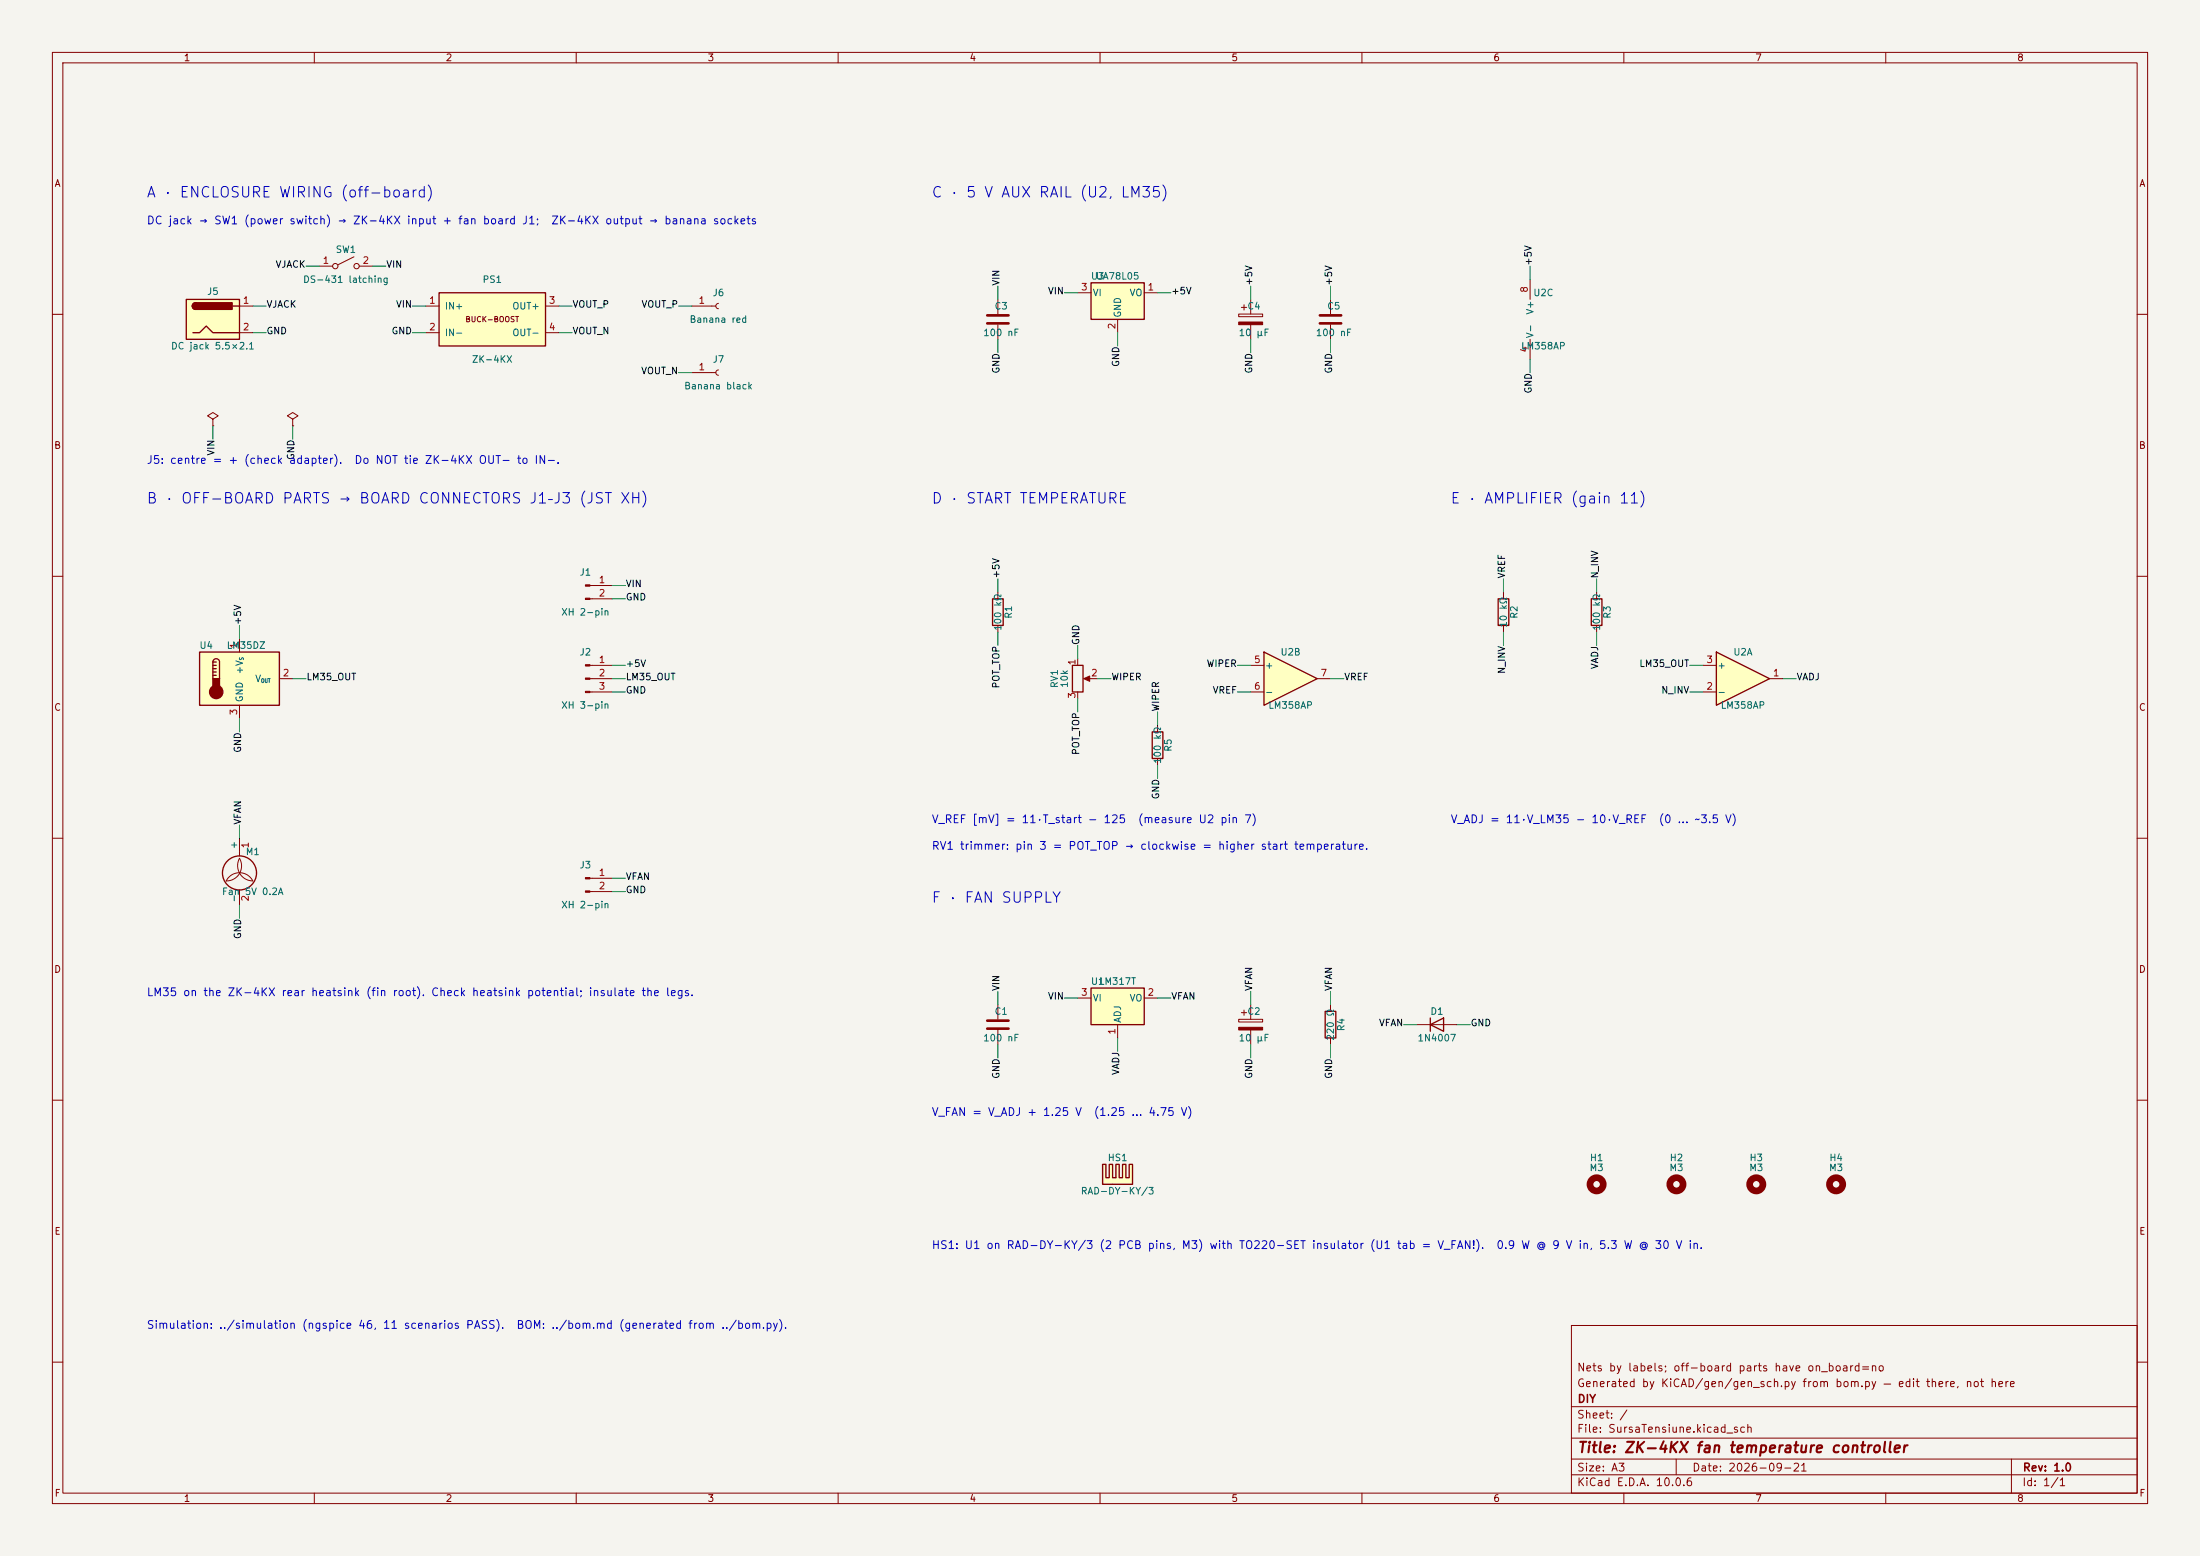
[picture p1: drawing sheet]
<svg xmlns="http://www.w3.org/2000/svg" width="420mm" height="297mm" viewBox="0 0 420 297" stroke-linecap="round" stroke-linejoin="round" font-family="sans-serif">
<path d="M0 0h420v297h-420z" fill="#f5f4ef" stroke="#f5f4ef" stroke-width=".19"/>
<g fill="none" stroke="#840000" stroke-width=".19">
<path d="M10 10h400v277h-400zM12 12h396v273h-396zM60 10v2M110 10v2M160 10v2M210 10v2M260 10v2M310 10v2M360 10v2M10 60h2M408 60h2M10 110h2"/>
<path d="M408 110h2M10 160h2M408 160h2M10 210h2M408 210h2M300 253h108v32h-108zM10 260h2M300 278.5h108M300 274.5h108M300 268.5h108M320 278.5v3M384 278.5v6.5"/>
<path d="M408 260h2M60 285v2M110 285v2M160 285v2M210 285v2M260 285v2M300 281.5h108M310 285v2M360 285v2"/>
</g>
<g fill="#ffffc2">
<path d="M210.5 222.2h.6v2.6h.7v-2.6h.6v2.6h.6l-.6 1.3h-1.9z"/>
<path d="M213 222.2h.7v2.6h.6v-2.6h.6v2.6h.7v-2.6h.6v3.9h-3.8l.6-1.3z"/>
</g>
<path d="M210.5 222.2h.6v2.6h.7v-2.6h.6v2.6h.6v-2.6h.7v2.6h.6v-2.6h.6v2.6h.7v-2.6h.6v3.9h-5.7z" fill="none" stroke="#840000" stroke-width=".25"/>
<path d="M292.1 53.3v3.9M292.1 64.8v3.8M40.6 80l1.1-.6-1.1-.7-1 .7 1 .6v1.3M40.6 81.3h.1" fill="none" stroke="#840000" stroke-width=".19"/>
<path d="M208.3 188.6h10.1v7h-10.1z" fill="#ffffc2"/>
<path d="M208.3 188.6h10.1v7h-10.1zM253 193h2v5.1h-2z" fill="none" stroke="#840000" stroke-width=".25"/>
<path d="M205.7 190.5h2.6M213.4 195.6v2.5M218.4 190.5h2.6M236.5 194.6h4.5v.5h-4.5zM237 193.3h1M237.5 192.8v1M238.8 191.8v2.8M238.8 196.6v2.8M254 191.8v1.2M254 198.1v1.3" fill="none" stroke="#840000" stroke-width=".19"/>
<path d="M236.5 196.1h4.5v.5h-4.5z" fill="#840000" stroke="#840000" stroke-width=".19"/>
<path d="M83.8 55.9h20.3v10.1h-20.3z" fill="#ffffc2"/>
<path d="M83.8 55.9h20.3v10.1h-20.3zM286 114.3h2v5.1h-2zM303.8 114.3h2v5.1h-2zM204.7 127h2.1v5.1h-2.1z" fill="none" stroke="#840000" stroke-width=".25"/>
<g fill="none" stroke="#840000" stroke-width=".19">
<path d="M81.3 58.4h2.5M104.1 58.4h2.6M236.5 59.9h4.5v.6h-4.5zM237 58.7h1M237.5 58.2v1M238.8 57.2v2.7M254 57.2v2.7M81.3 63.5h2.5M104.1 63.5h2.6M132.1 71.1h4.6M137.2 70.6l-.4 .2-.1 .3 .1 .4 .4 .1M238.8 62v2.8"/>
<path d="M254 62v2.8M55.9 80l1-.6-1-.7-1 .7 1 .6v1.3M55.9 81.3h.1M287 113v1.3M287 119.4v1.3M304.8 113v1.3M304.8 119.4v1.3M205.7 125.7v1.3M205.7 132.1v1.3M207.3 129.5h2.2M112.6 167.6h4.2M112.6 170.2h4.2"/>
<path d="M190.5 191.8v2.8M190.5 196.6v2.8"/>
</g>
<g fill="none" stroke="#840000" stroke-width="1.3">
<circle cx="304.8" cy="226.1" r="1.27"/>
<circle cx="320" cy="226.1" r="1.27"/>
<circle cx="335.3" cy="226.1" r="1.27"/>
<circle cx="350.5" cy="226.1" r="1.27"/>
</g>
<g fill="#840000" stroke="#840000" stroke-width=".19">
<path d="M236.5 61.5h4.5v.5h-4.5z"/>
<path d="M111.8 167.5h.8v.3h-.8z"/>
<path d="M111.8 170.1h.8v.2h-.8z"/>
<path d="M206.9 129.5l1.1-.5v1z"/>
</g>
<path d="M252 60.2h4M252 61.7h4M188.5 194.8h4M188.5 196.3h4" fill="none" stroke="#840000" stroke-width=".51"/>
<path d="M35.6 57.2h10.1v7.6h-10.1z" fill="#ffffc2"/>
<g fill="none" stroke="#840000" stroke-width=".25">
<path d="M35.6 57.2h10.1v7.6h-10.1zM37.3 57.8a.64 .64 0 0 0-.6 .6 .64 .64 0 0 0 .6 .7M44.4 58.4h1.3M36.8 63.5h1.3l1.3-1.3 1.2 1.3h5.1M189.5 114.3h2v5.1h-2z"/>
<circle cx="45.7" cy="166.6" r="3.3"/>
</g>
<g fill="#840000" stroke="#840000" stroke-width=".25">
<path d="M36.9 58l.4-.2v1.3a.63 .63 0 0 1-.5-.4 .63 .63 0 0 1 .1-.7z"/>
<path d="M37.3 57.8h7v1.3h-7z"/>
</g>
<path d="M45.7 58.4h2.6M132.1 58.4h4.6M137.2 57.9l-.4 .2-.1 .3 .1 .4 .4 .1M45.7 63.5h2.6M190.5 113v1.3M190.5 119.4v1.3M45.7 163.8a2.87 2.87 0 0 1-2.5 4.3 2.84 2.84 0 0 1 2.5-1.5 2.84 2.84 0 0 1 2.6 1.5 2.92 2.92 0 0 1-2.6-4.3zM45.7 160v3.4M45.7 169.9v2.8" fill="none" stroke="#840000" stroke-width=".19"/>
<path d="M38.1 124.5h15.2v10.1h-15.2z" fill="#ffffc2"/>
<path d="M38.1 124.5h15.2v10.1h-15.2zM40.6 126.4a.64 .64 0 0 1 .7-.7 .64 .64 0 0 1 .6 .7v3.1M40.6 126.4v3.1M40.6 126.4h.7M40.6 127h.7M40.6 127.6h.7M40.6 128.3h.7M40.6 128.9h.7" fill="none" stroke="#840000" stroke-width=".25"/>
<g fill="#840000" stroke="#840000" stroke-width=".25">
<path d="M40.6 129.5h1.3v1.9h-1.3z"/>
<circle cx="41.3" cy="132.1" r="1.27"/>
</g>
<path d="M45.7 121.9v2.6M45.7 134.6v2.6M53.3 129.5h2.6" fill="none" stroke="#840000" stroke-width=".19"/>
<path d="M327.7 124.5l10.1 5-10.1 5.1z" fill="#ffffc2"/>
<path d="M220 139.7h2v5.1h-2zM327.7 124.5l10.1 5-10.1 5.1z" fill="none" stroke="#840000" stroke-width=".25"/>
<path d="M221 138.4v1.3M325.1 132.1h2.6M325.1 127h2.6M337.8 129.5h2.6M221 144.8v1.3" fill="none" stroke="#840000" stroke-width=".19"/>
<path d="M208.3 54h10.1v7h-10.1z" fill="#ffffc2"/>
<path d="M208.3 54h10.1v7h-10.1zM273 195.6l2.6-1.3v2.6zM273 194.3v2.6" fill="none" stroke="#840000" stroke-width=".25"/>
<g fill="none" stroke="#840000" stroke-width=".19">
<path d="M61 50.8h2.5M67.6 49l-3.1 1.5M68.6 50.8h2.5M190.5 57.2v2.7M205.7 55.9h2.6M218.4 55.9h2.6M190.5 62v2.8M213.4 61v2.5M112.6 111.8h4.2M112.6 114.3h4.2M112.6 127h4.2M112.6 129.5h4.2"/>
<path d="M112.6 132.1h4.2M270.5 195.6h7.6"/>
<circle cx="64" cy="50.8" r=".51"/>
<circle cx="68.1" cy="50.8" r=".51"/>
</g>
<g fill="#840000" stroke="#840000" stroke-width=".19">
<path d="M111.8 111.6h.8v.3h-.8z"/>
<path d="M111.8 114.2h.8v.2h-.8z"/>
<path d="M111.8 126.9h.8v.2h-.8z"/>
<path d="M111.8 129.4h.8v.3h-.8z"/>
<path d="M111.8 132h.8v.2h-.8z"/>
</g>
<path d="M188.5 60.2h4M188.5 61.7h4" fill="none" stroke="#840000" stroke-width=".51"/>
<path d="M241.3 124.5l10.2 5-10.2 5.1z" fill="#ffffc2"/>
<path d="M241.3 124.5l10.2 5-10.2 5.1z" fill="none" stroke="#840000" stroke-width=".25"/>
<path d="M238.8 127h2.5M238.8 132.1h2.5M251.5 129.5h2.5" fill="none" stroke="#840000" stroke-width=".19"/>
<g fill="none" stroke="#009600" stroke-width=".19">
<path d="M48.3 58.4h2.5M58.4 50.8h2.6M71.1 50.8h2.6M78.7 58.4h2.6M106.7 58.4h2.5M129.5 58.4h2.6M190.5 54.6v2.6M203.2 55.9h2.5M221 55.9h2.5M238.8 54.6v2.6M254 54.6v2.6M292.1 50.8v2.5"/>
<path d="M48.3 63.5h2.5M78.7 63.5h2.6M106.7 63.5h2.5M129.5 71.1h2.6M190.5 64.8v2.5M213.4 63.5v2.5M238.8 64.8v2.5M254 64.8v2.5M292.1 68.6v2.5M40.6 81.3v2.5M55.9 81.3v2.5M45.7 119.4v2.5"/>
<path d="M116.8 114.3h2.6M116.8 111.8h2.6M190.5 110.5v2.5M287 110.5v2.5M304.8 110.5v2.5M45.7 137.2v2.5M55.9 129.5h2.5M116.8 129.5h2.6M116.8 132.1h2.6M116.8 127h2.6M190.5 120.7v2.5M205.7 123.2v2.5"/>
<path d="M205.7 133.4v2.5M209.5 129.5h2.6M221 135.9v2.5M236.2 132.1h2.6M236.2 127h2.6M254 129.5h2.5M287 120.7v2.5M304.8 120.7v2.5M322.6 132.1h2.5M322.6 127h2.5M340.4 129.5h2.5M45.7 157.5v2.5"/>
<path d="M221 146.1v2.5M45.7 172.7v2.6M116.8 167.6h2.6M116.8 170.2h2.6M190.5 189.2v2.6M190.5 199.4v2.5M203.2 190.5h2.5M213.4 198.1v2.6M221 190.5h2.5M238.8 189.2v2.6M238.8 199.4v2.5M254 189.2v2.6"/>
<path d="M254 199.4v2.5M268 195.6h2.5M278.1 195.6h2.6"/>
</g>
<g font-size="2" fill="#0000c2">
<text x="27.8" y="38.2">A · ENCLOSURE WIRING (off-board)</text>
<text x="177.7" y="38.2">C · 5 V AUX RAIL (U2, LM35)</text>
<text x="27.8" y="96.6">B · OFF-BOARD PARTS → BOARD CONNECTORS J1–J3 (JST XH)</text>
<text x="177.7" y="96.6">D · START TEMPERATURE</text>
<text x="276.8" y="96.6">E · AMPLIFIER (gain 11)</text>
<text x="177.7" y="172.8">F · FAN SUPPLY</text>
</g>
<text font-size="2" fill="#840000" x="301" y="277.8">Title: ZK-4KX fan temperature controller</text>
<g font-size="1.5" fill="#0000c2">
<text x="27.9" y="43.2">DC jack → SW1 (power switch) → ZK-4KX input + fan board J1;</text>
<text x="105.1" y="43.2">ZK-4KX output → banana sockets</text>
<text x="27.9" y="88.9">J5: centre = + (check adapter).</text>
<text x="67.5" y="88.9">Do NOT tie ZK-4KX OUT− to IN−.</text>
<text x="177.8" y="157.5">V_REF [mV] = 11·T_start − 125</text>
<text x="217.1" y="157.5">(measure U2 pin 7)</text>
<text x="276.8" y="157.5">V_ADJ = 11·V_LM35 − 10·V_REF</text>
<text x="316.5" y="157.5">(0 … ~3.5 V)</text>
<text x="177.8" y="162.6">RV1 trimmer: pin 3 = POT_TOP → clockwise = higher start temperature.</text>
<text x="27.9" y="190.5">LM35 on the ZK-4KX rear heatsink (fin root). Check heatsink potential; insulate the legs.</text>
<text x="177.8" y="213.4">V_FAN = V_ADJ + 1.25 V</text>
<text x="208.7" y="213.4">(1.25 … 4.75 V)</text>
<text x="177.8" y="238.8">HS1: U1 on RAD-DY-KY/3 (2 PCB pins, M3) with TO220-SET insulator (U1 tab = V_FAN!).</text>
<text x="285.5" y="238.8">0.9 W @ 9 V in, 5.3 W @ 30 V in.</text>
<text x="27.9" y="254">Simulation: ../simulation (ngspice 46, 11 scenarios PASS).</text>
<text x="98.5" y="254">BOM: ../bom.md (generated from ../bom.py).</text>
</g>
<g font-size="1.5" fill="#840000">
<text x="300.9" y="262.1">Nets by labels; off-board parts have on_board=no</text>
<text x="300.9" y="265.1">Generated by KiCAD/gen/gen_sch.py from bom.py — edit there, not here</text>
<text x="301" y="268.1">DIY</text>
<text x="300.9" y="273.8">File: SursaTensiune.kicad_sch</text>
<text x="300.9" y="271.1">Sheet: /</text>
<text x="300.9" y="281.2">Size: A3</text>
<text x="322.9" y="281.2">Date: 2026-09-21</text>
<text x="386" y="281.2">Rev: 1.0</text>
<text x="300.9" y="284">KiCad E.D.A. 10.0.6</text>
<text x="385.9" y="284">Id: 1/1</text>
</g>
<g font-size="1.3" fill="#840000">
<text x="35" y="12">1</text>
<text x="85" y="12">2</text>
<text x="135" y="12">3</text>
<text x="185" y="12">4</text>
<text x="235" y="12">5</text>
<text x="285" y="12">6</text>
<text x="335" y="12">7</text>
<text x="385" y="12">8</text>
<text x="10.3" y="36">A</text>
<text x="408.3" y="36">A</text>
<text x="10.2" y="86">B</text>
<text x="408.2" y="86">B</text>
<text x="10.2" y="136">C</text>
<text x="408.2" y="136">C</text>
<text x="10.2" y="186">D</text>
<text x="408.2" y="186">D</text>
<text x="10.3" y="236">E</text>
<text x="408.3" y="236">E</text>
<text x="10.3" y="286">F</text>
<text x="35" y="287">1</text>
<text x="85" y="287">2</text>
<text x="135" y="287">3</text>
<text x="185" y="287">4</text>
<text x="235" y="287">5</text>
<text x="285" y="287">6</text>
<text x="335" y="287">7</text>
<text x="385" y="287">8</text>
<text x="408.3" y="286">F</text>
</g>
<g font-size="1.3" fill="#0f0f0f">
<text x="52.5" y="51.4">VJACK</text>
<text x="73.6" y="51.4">VIN</text>
<text x="292.7" y="50.8" transform="rotate(-90 292.7 50.8)">+5V</text>
<text x="50.8" y="59">VJACK</text>
<text x="75.5" y="59">VIN</text>
<text x="109.2" y="59">VOUT_P</text>
<text x="122.4" y="59">VOUT_P</text>
<text x="191.1" y="54.6" transform="rotate(-90 191.1 54.6)">VIN</text>
<text x="199.9" y="56.5">VIN</text>
<text x="223.5" y="56.5">+5V</text>
<text x="239.4" y="54.6" transform="rotate(-90 239.4 54.6)">+5V</text>
<text x="254.6" y="54.6" transform="rotate(-90 254.6 54.6)">+5V</text>
<text x="50.8" y="64.1">GND</text>
<text x="74.6" y="64.1">GND</text>
<text x="109.2" y="64.1">VOUT_N</text>
<text x="122.3" y="71.7">VOUT_N</text>
<text x="191.1" y="71.4" transform="rotate(-90 191.1 71.4)">GND</text>
<text x="214" y="70.1" transform="rotate(-90 214 70.1)">GND</text>
<text x="239.4" y="71.4" transform="rotate(-90 239.4 71.4)">GND</text>
<text x="254.6" y="71.4" transform="rotate(-90 254.6 71.4)">GND</text>
<text x="292.7" y="75.2" transform="rotate(-90 292.7 75.2)">GND</text>
<text x="41.3" y="87.1" transform="rotate(-90 41.3 87.1)">VIN</text>
<text x="56.5" y="87.9" transform="rotate(-90 56.5 87.9)">GND</text>
<text x="119.4" y="112.4">VIN</text>
<text x="191.1" y="110.5" transform="rotate(-90 191.1 110.5)">+5V</text>
<text x="287.6" y="110.5" transform="rotate(-90 287.6 110.5)">VREF</text>
<text x="305.4" y="110.5" transform="rotate(-90 305.4 110.5)">N_INV</text>
<text x="46.3" y="119.4" transform="rotate(-90 46.3 119.4)">+5V</text>
<text x="119.4" y="114.9">GND</text>
<text x="206.4" y="123.2" transform="rotate(-90 206.4 123.2)">GND</text>
<text x="58.4" y="130.2">LM35_OUT</text>
<text x="119.4" y="127.6">+5V</text>
<text x="119.4" y="130.2">LM35_OUT</text>
<text x="191.1" y="131.5" transform="rotate(-90 191.1 131.5)">POT_TOP</text>
<text x="212.1" y="130.2">WIPER</text>
<text x="230.2" y="127.6">WIPER</text>
<text x="256.5" y="130.2">VREF</text>
<text x="287.6" y="128.7" transform="rotate(-90 287.6 128.7)">N_INV</text>
<text x="305.4" y="127.8" transform="rotate(-90 305.4 127.8)">VADJ</text>
<text x="312.9" y="127.6">LM35_OUT</text>
<text x="342.9" y="130.2">VADJ</text>
<text x="119.4" y="132.7">GND</text>
<text x="221.6" y="135.9" transform="rotate(-90 221.6 135.9)">WIPER</text>
<text x="231.4" y="132.7">VREF</text>
<text x="317" y="132.7">N_INV</text>
<text x="46.3" y="143.8" transform="rotate(-90 46.3 143.8)">GND</text>
<text x="206.4" y="144.2" transform="rotate(-90 206.4 144.2)">POT_TOP</text>
<text x="221.6" y="152.7" transform="rotate(-90 221.6 152.7)">GND</text>
<text x="46.3" y="157.5" transform="rotate(-90 46.3 157.5)">VFAN</text>
<text x="119.4" y="170.8">GND</text>
<text x="119.4" y="168.3">VFAN</text>
<text x="46.3" y="179.4" transform="rotate(-90 46.3 179.4)">GND</text>
<text x="191.1" y="189.3" transform="rotate(-90 191.1 189.3)">VIN</text>
<text x="199.9" y="191.1">VIN</text>
<text x="223.5" y="191.1">VFAN</text>
<text x="239.4" y="189.3" transform="rotate(-90 239.4 189.3)">VFAN</text>
<text x="254.6" y="189.3" transform="rotate(-90 254.6 189.3)">VFAN</text>
<text x="263.1" y="196.2">VFAN</text>
<text x="280.6" y="196.2">GND</text>
<text x="191.1" y="206" transform="rotate(-90 191.1 206)">GND</text>
<text x="214" y="205.3" transform="rotate(-90 214 205.3)">VADJ</text>
<text x="239.4" y="206" transform="rotate(-90 239.4 206)">GND</text>
<text x="254.6" y="206" transform="rotate(-90 254.6 206)">GND</text>
</g>
<g font-size="1.3" fill="#a90000">
<text x="61.5" y="50.7">1</text>
<text x="69.1" y="50.7">2</text>
<text x="46.3" y="58.3">1</text>
<text x="81.8" y="58.3">1</text>
<text x="104.7" y="58.3">3</text>
<text x="133.3" y="58.3">1</text>
<text x="206.3" y="55.7">3</text>
<text x="219" y="55.7">1</text>
<text x="292" y="56" transform="rotate(-90 292 56)">8</text>
<text x="46.3" y="63.4">2</text>
<text x="81.8" y="63.4">2</text>
<text x="104.7" y="63.4">4</text>
<text x="213.2" y="63" transform="rotate(-90 213.2 63)">2</text>
<text x="133.3" y="71">1</text>
<text x="292" y="67.4" transform="rotate(-90 292 67.4)">4</text>
<text x="114.2" y="111.6">1</text>
<text x="114.2" y="114.2">2</text>
<text x="45.6" y="123.9" transform="rotate(-90 45.6 123.9)">1</text>
<text x="53.9" y="129.4">2</text>
<text x="114.2" y="126.9">1</text>
<text x="114.2" y="129.4">2</text>
<text x="114.2" y="131.9">3</text>
<text x="205.6" y="127.1" transform="rotate(-90 205.6 127.1)">1</text>
<text x="208.2" y="129.4">2</text>
<text x="239.3" y="126.9">5</text>
<text x="239.3" y="131.9">6</text>
<text x="252" y="129.4">7</text>
<text x="325.7" y="131.9">2</text>
<text x="325.7" y="126.9">3</text>
<text x="338.4" y="129.4">1</text>
<text x="45.6" y="136.6" transform="rotate(-90 45.6 136.6)">3</text>
<text x="205.6" y="133.4" transform="rotate(-90 205.6 133.4)">3</text>
<text x="47.8" y="162" transform="rotate(-90 47.8 162)">1</text>
<text x="114.2" y="167.5">1</text>
<text x="47.8" y="172.2" transform="rotate(-90 47.8 172.2)">2</text>
<text x="114.2" y="170">2</text>
<text x="206.3" y="190.4">3</text>
<text x="219" y="190.4">2</text>
<text x="213.2" y="197.6" transform="rotate(-90 213.2 197.6)">1</text>
</g>
<g font-size="1.3" fill="#006464">
<text x="64" y="48.6">SW1</text>
<text x="208.2" y="53.7">U3</text>
<text x="209.1" y="53.7">UA78L05</text>
<text x="39.4" y="56.6">J5</text>
<text x="57.7" y="54.3">DS-431 latching</text>
<text x="84.8" y="59.4">IN+</text>
<text x="92" y="54.3">PS1</text>
<text x="97.7" y="59.4">OUT+</text>
<text x="135.9" y="56.8">J6</text>
<text x="189.8" y="59.4">C3</text>
<text x="208.5" y="56.8">VI</text>
<text x="215.5" y="56.8">VO</text>
<text x="238" y="59.4">C4</text>
<text x="253.3" y="59.4">C5</text>
<text x="292.6" y="56.8">U2C</text>
<text x="84.8" y="64.5">IN-</text>
<text x="97.7" y="64.5">OUT-</text>
<text x="131.5" y="61.9">Banana red</text>
<text x="187.6" y="64.5">100 nF</text>
<text x="214.3" y="60.7" transform="rotate(-90 214.3 60.7)">GND</text>
<text x="236.4" y="64.5">10</text>
<text x="239.7" y="64.5">µF</text>
<text x="251.1" y="64.5">100 nF</text>
<text x="293.1" y="64.7" transform="rotate(-90 293.1 64.7)">V-</text>
<text x="293.1" y="60.2" transform="rotate(-90 293.1 60.2)">V+</text>
<text x="32.5" y="67">DC jack 5.5×2.1</text>
<text x="90" y="69.5">ZK-4KX</text>
<text x="135.9" y="69.5">J7</text>
<text x="290.3" y="67">LM358AP</text>
<text x="130.5" y="74.6">Banana black</text>
<text x="110.5" y="110.2">J1</text>
<text x="107" y="117.8">XH 2-pin</text>
<text x="193.5" y="118.2" transform="rotate(-90 193.5 118.2)">R1</text>
<text x="288" y="119.9" transform="rotate(-90 288 119.9)">10 kΩ</text>
<text x="290" y="118.2" transform="rotate(-90 290 118.2)">R2</text>
<text x="307.8" y="118.2" transform="rotate(-90 307.8 118.2)">R3</text>
<text x="38" y="124.2">U4</text>
<text x="43.2" y="124.2">LM35DZ</text>
<text x="110.5" y="125.4">J2</text>
<text x="191.5" y="120.5" transform="rotate(-90 191.5 120.5)">100 kΩ</text>
<text x="244.3" y="125.4">U2B</text>
<text x="305.8" y="120.5" transform="rotate(-90 305.8 120.5)">100 kΩ</text>
<text x="330.8" y="125.4">U2A</text>
<text x="46.7" y="128.8" transform="rotate(-90 46.7 128.8)">+V</text>
<text x="48.6" y="130.5">V</text>
<text x="202.3" y="131.5" transform="rotate(-90 202.3 131.5)">RV1</text>
<text x="204.2" y="131.4" transform="rotate(-90 204.2 131.4)">10k</text>
<text x="241.4" y="128">+</text>
<text x="327.8" y="128">+</text>
<text x="46.7" y="134.1" transform="rotate(-90 46.7 134.1)">GND</text>
<text x="107" y="135.6">XH 3-pin</text>
<text x="241.4" y="133">-</text>
<text x="242" y="135.6">LM358AP</text>
<text x="327.8" y="133">-</text>
<text x="328.4" y="135.6">LM358AP</text>
<text x="224" y="143.6" transform="rotate(-90 224 143.6)">R5</text>
<text x="221.9" y="145.9" transform="rotate(-90 221.9 145.9)">100 kΩ</text>
<text x="45.6" y="162.2" transform="rotate(-90 45.6 162.2)">+</text>
<text x="46.8" y="163.5">M1</text>
<text x="110.5" y="166.1">J3</text>
<text x="42.3" y="171.1">Fan</text>
<text x="45.6" y="172.4" transform="rotate(-90 45.6 172.4)">-</text>
<text x="46.6" y="171.1">5V 0.2A</text>
<text x="107" y="173.7">XH 2-pin</text>
<text x="208.2" y="188.3">U1</text>
<text x="208.5" y="191.5">VI</text>
<text x="209.7" y="188.3">LM317T</text>
<text x="215.5" y="191.5">VO</text>
<text x="189.8" y="194">C1</text>
<text x="214.3" y="195.4" transform="rotate(-90 214.3 195.4)">ADJ</text>
<text x="238" y="194">C2</text>
<text x="257" y="196.9" transform="rotate(-90 257 196.9)">R4</text>
<text x="273" y="194">D1</text>
<text x="187.6" y="199.1">100 nF</text>
<text x="236.4" y="199.1">10</text>
<text x="239.7" y="199.1">µF</text>
<text x="255" y="198.7" transform="rotate(-90 255 198.7)">220 Ω</text>
<text x="270.5" y="199.1">1N4007</text>
<text x="211.4" y="221.9">HS1</text>
<text x="303.4" y="221.9">H1</text>
<text x="318.6" y="221.9">H2</text>
<text x="333.9" y="221.9">H3</text>
<text x="349.1" y="221.9">H4</text>
<text x="303.3" y="223.8">M3</text>
<text x="318.6" y="223.8">M3</text>
<text x="333.8" y="223.8">M3</text>
<text x="349.1" y="223.8">M3</text>
<text x="206.2" y="228.3">RAD-DY-KY/3</text>
</g>
<text font-size="1" fill="#840000" x="88.7" y="61.7">BUCK-BOOST</text>
<g font-size=".8" fill="#006464">
<text x="46.7" y="126.1" transform="rotate(-90 46.7 126.1)">S</text>
<text x="49.8" y="130.5">OUT</text>
</g>
</svg>
